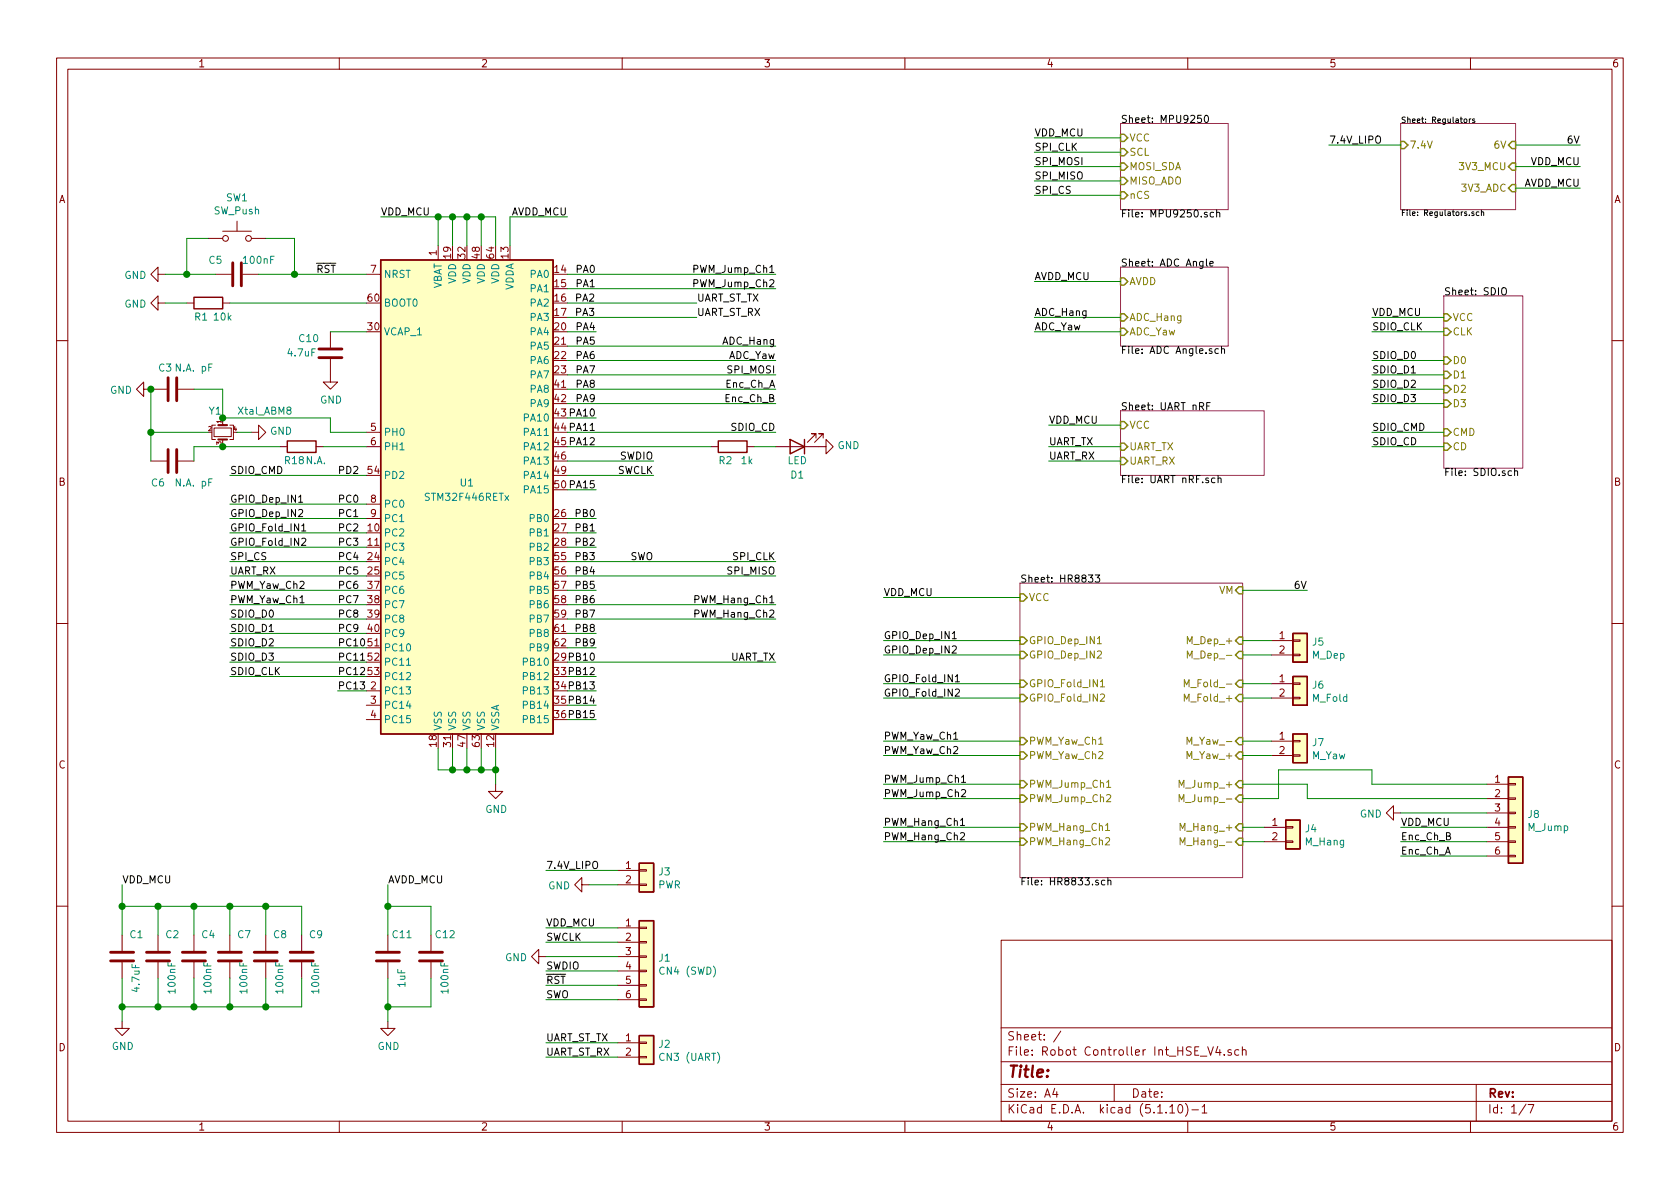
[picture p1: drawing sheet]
<svg xmlns="http://www.w3.org/2000/svg" width="297mm" height="210mm" viewBox="0 0 297 210" stroke-linecap="round" stroke-linejoin="round" font-family="sans-serif">
<g fill="none" stroke="#840000" stroke-width=".18">
<path d="M10 10.3h277v189.9h-277zM12 12.2h273v186.1h-273zM60 10.3v1.9M110 10.3v1.9M160 10.3v1.9M210 10.3v1.9M260 10.3v1.9M41.9 39.1v1.8M27.9 48.5v-1.3l-1.2 1.3 1.2 1.3v-1.3h1.3M27.9 53.6v-1.3l-1.2 1.3 1.2 1.3v-1.3h1.3M33 53.6h1.3M36.8 42.2h2.6"/>
<path d="M38.1 48.5h2.8M39.4 40.9h5M39.4 53.6h1.2M42.9 48.5h2.8M44.4 42.2h2.6M58.4 58.7v2.8M64.8 48.5h2.5M77.5 43.4v2.6M10 60.2h2M25.4 68.8v-1.2l-1.3 1.2 1.3 1.3v-1.3h4.1M31.5 68.8h2.8M37.8 75.7h3.1v1.5h-3.1z"/>
<path d="M38.1 75.2h-.6v2.5h.6M39.4 73.9v1.3M39.4 77.7v1.3M40.6 75.2h.7v2.5h-.7M44.4 76.4h1.3v-1.2l1.3 1.2-1.3 1.3v-1.3M49.5 79h1.3M55.9 79h1.2M58.4 63.5v4.1h1.3l-1.3 1.2-1.3-1.2h1.3M64.8 79h2.5M64.8 76.4h2.5M125.7 79h1.3M132.1 79h1.2"/>
<path d="M137.2 79h8.8v-1.3l1.3 1.3-1.3 1.3v-1.3M144.3 77.5v-.8h-.8h.8l-1.6 1.5M145.5 77.5v-.8h-.7h.7l-1.5 1.5M285 60.2h2M26.7 81.5h2.8M31.5 81.5h2.8M64.8 89.1h2.5M64.8 91.7h2.5M10 110.3h2M224.8 113.3h3.8M224.8 115.8h3.8M228.6 115.7h1.3v.2h-1.3z"/>
<path d="M228.6 113.2h1.3v.2h-1.3zM285 110.3h2M64.8 122.2h2.5M64.8 124.7h2.5M64.8 127.2h2.5M87.6 138.7v1.2h1.3l-1.3 1.3-1.2-1.3h1.2M224.8 131.1h3.8M224.8 133.6h3.8M224.8 120.9h3.8M224.8 123.4h3.8M228.6 133.5h1.3v.2h-1.3zM228.6 130.9h1.3v.3h-1.3z"/>
<path d="M228.6 123.3h1.3v.3h-1.3zM228.6 120.8h1.3v.2h-1.3zM262.9 138.7h3.8M266.7 138.6h1.3v.2h-1.3zM102.9 156.5v-1.3l-1.3 1.3 1.3 1.2v-1.2h1.2M109.2 153.9h3.8M109.2 156.5h3.8M113 156.3h1.3v.3h-1.3zM113 153.8h1.3v.2h-1.3zM223.5 146.3h3.8M223.5 148.8h3.8M227.3 148.7h1.3v.3h-1.3z"/>
<path d="M227.3 146.2h1.3v.2h-1.3zM246.4 143.8v-1.3l-1.3 1.3 1.3 1.2v-1.2h1.2M262.9 146.3h3.8M262.9 148.8h3.8M262.9 141.2h3.8M262.9 143.8h3.8M262.9 151.4h3.8M266.7 148.7h1.3v.3h-1.3zM266.7 151.3h1.3v.2h-1.3zM266.7 146.2h1.3v.2h-1.3zM266.7 141.1h1.3v.2h-1.3zM266.7 143.6h1.3v.3h-1.3z"/>
<path d="M10 160.2h2M21.6 165.3v2.8M21.6 170.2v2.8M27.9 165.3v2.8M27.9 170.2v2.8M34.3 165.3v2.8M34.3 170.2v2.8M40.6 165.3v2.8M40.6 170.2v2.8M47 165.3v2.8M47 170.2v2.8M53.3 165.3v2.8"/>
<path d="M53.3 170.2v2.8M68.6 165.3v2.8M68.6 170.2v2.8M76.2 165.3v2.8M76.2 170.2v2.8M95.2 169.2v-1.3l-1.2 1.3 1.2 1.2v-1.2h1.3M109.2 164.1h3.8M109.2 166.6h3.8M109.2 169.2h3.8M109.2 171.7h3.8M109.2 174.2h3.8M109.2 176.8h3.8"/>
<path d="M113 174.1h1.3v.3h-1.3zM113 176.7h1.3v.2h-1.3zM113 171.6h1.3v.2h-1.3zM113 166.5h1.3v.2h-1.3zM113 164h1.3v.2h-1.3zM113 169h1.3v.3h-1.3zM177 166.3h108v32h-108zM285 160.2h2M21.6 180.6v1.3h1.3l-1.3 1.2-1.3-1.2h1.3M60 198.3v1.9M68.6 180.6v1.3h1.2l-1.2 1.2-1.3-1.2h1.3M109.2 184.4h3.8"/>
<path d="M109.2 186.9h3.8M110 198.3v1.9M113 186.8h1.3v.3h-1.3zM113 184.3h1.3v.2h-1.3zM160 198.3v1.9M177 194.8h108M177 191.8h108M177 187.8h108M177 181.8h108M186.5 192.5l-.4 1h1M186.8 193v1M187.6 182.3l-1.3 2"/>
<path d="M197 191.8v3M206.8 195.8l.5-.5v1.5M206.8 196.8h.9M208.5 195.4l.1-.1a.8 .8 0 0 1 .5 .8 .8 .8 0 0 1-.5 .7 1 1 0 0 1-.1-1.4zM209.6 195.1a1.71 1.71 0 0 1 0 2.3M210 198.3v1.9M210.7 196.3h1.2M212.5 195.8l.5-.5v1.5M212.5 196.8h.9M213.5 185.1l.5 1.5 .5-1.5M215.3 185l-.3 1.1h.9M215.7 185.6v1"/>
<path d="M216.5 186.5v.1M217.7 185.7a.37 .37 0 0 0-.6 .1l.1 .2 .5 .2 .1 .1-.3 .3-.4-.1M219 185.7l-.4-.1-.3 .3 .1 .6 .2 .1 .4-.1M219.7 185.7a.37 .37 0 0 1 .6 .1v.8M219.7 185.1v1.5M260 198.3v1.9M261 191.8v6.5M269.8 195.2l-1.2 2M270.2 195.3h1l-.6 1.5"/>
<circle cx="39.9" cy="42.2" r=".51"/>
<circle cx="43.9" cy="42.2" r=".51"/>
</g>
<path d="M198.1 21.8h19.1v15.3h-19.1zM247.6 21.8h20.4v15.3h-20.4zM198.1 47.2h19.1v14h-19.1zM255.3 52.3h13.9v30.5h-13.9zM198.1 72.6h25.4v11.5h-25.4zM180.3 103.1h39.4v52.1h-39.4z" fill="none" stroke="#840084" stroke-width=".18"/>
<g fill="none" stroke="#000" stroke-width=".18">
<path d="M212.4 20.4h-.6l-.1 .6 .2-.1h.4l.1 .6-.2 .2-.5-.2M213.1 20.5l.1-.1a.67 .67 0 0 1 .5 .6 .67 .67 0 0 1-.5 .7l-.3-.5zM214.6 37.6l-.4-.1-.2 .3 .1 .5h.5M215.1 37.7l.2-.2 .3 .1 .1 .8M215.1 37.1v1.3M258.9 21.1h.4v.5h-.4zM259.8 21v.7M260.1 21l-.3 .2M260.6 37.5h-.3l-.1 .1 .1 .1 .3 .1v.3h-.4M260.7 21.1l-.2-.1-.2 .2 .1 .1 .3 .1v.2h-.4M261.5 37.5h-.3l-.2 .1 .1 .5h.4M261.9 37.5h.4v.6"/>
<path d="M261.9 37.1v1M213.3 45.8v1.1l.2 .2M213.9 46.6l.6-.1v-.2l-.4-.1-.2 .2 .1 .6h.5M265.6 51l.2-.1a.45 .45 0 0 1 .5 .4v.4l-.1 .4h-.5a1.07 1.07 0 0 1-.1-1.1zM213.4 71.8h.4M214 71.2h-.6v1.3M215.4 61.7h-.3l-.3 .2 .1 .6h.5M216 61.8l.2-.1h.3v.8M216 61.2v1.3M52.8 88.8h.7M53.3 93l.4-.4v1.3M53.3 95.3l.5-.1 .3 .3-.8 .9h.8"/>
<path d="M53.3 93.9h.8M214.8 84.6l-.3-.1-.3 .3 .1 .5h.5M215.4 84.7l.1-.2 .3 .1 .1 .8M215.4 84.1v1.3M267.3 83.3h-.4l-.3 .2 .2 .5h.5M267.8 83.4l.2-.1h.3v.8M267.8 82.8v1.3M63.8 116.8h.7M168.4 112.9h.7M168.9 119.7l.4-.4v1.3M192.4 101.7h.8l-.4 .5 .4 .1-.1 .6h-.5l-.2-.1M193.6 101.7h.8l-.4 .5 .4 .1v.5l-.2 .1-.6-.1"/>
<path d="M168.9 122l.5-.2 .2 .4-.7 .9h.7M168.9 120.6h.7M170 137.4l.4-.3v1.2M170 139.7l.5-.1 .2 .4-.7 .9h.7M170 138.3h.7M169.8 147.4l.5-.2 .2 .4v.2l-.8 .7h.8M169.8 146h.7M195.4 155.7l-.4-.1-.3 .3 .2 .5h.5M195.9 155.8l.2-.2 .3 .1v.8M195.9 155.2v1.3"/>
</g>
<g fill="none" stroke="#848400" stroke-width=".25">
<path d="M198.1 26.3h.7l.6 .6-.6 .7h-.7zM198.1 28.8h.7l.6 .7-.6 .6h-.7zM198.1 31.4h.7l.6 .6-.6 .6h-.7zM198.1 33.9h.7l.6 .6-.6 .7h-.7zM198.1 23.7h.7l.6 .7-.6 .6h-.7zM247.6 25h.7l.6 .6-.6 .7h-.7zM267.3 25h.7v1.3h-.7l-.6-.7zM267.3 28.8h.7v1.3h-.7l-.6-.6zM267.3 32.6h.7v1.3h-.7l-.6-.6zM198.1 58h.7l.6 .7-.6 .6h-.7zM198.1 49.1h.7l.6 .7-.6 .6h-.7zM198.1 55.5h.7l.6 .6-.6 .7h-.7z"/>
<path d="M255.3 55.5h.6l.6 .6-.6 .7h-.6zM255.3 58h.6l.6 .7-.6 .6h-.6zM198.1 74.5h.7l.6 .7-.6 .6h-.7zM198.1 78.4h.7l.6 .6-.6 .6h-.7zM255.3 63.1h.6l.6 .6-.6 .7h-.6zM255.3 75.8h.6l.6 .6-.6 .7h-.6zM255.3 70.7h.6l.6 .7-.6 .6h-.6zM255.3 68.2h.6l.6 .6-.6 .7h-.6zM255.3 65.7h.6l.6 .6-.6 .6h-.6zM255.3 78.4h.6l.6 .6-.6 .6h-.6zM198.1 80.9h.7l.6 .6-.6 .7h-.7zM180.3 115.2h.7l.6 .6-.6 .7h-.7z"/>
<path d="M180.3 112.6h.7l.6 .7-.6 .6h-.7zM180.3 105h.7l.6 .7-.6 .6h-.7zM218.4 104.4l.7-.6h.6v1.2h-.6zM218.4 115.8l.7-.6h.6v1.3h-.6zM219.1 112.6h.6v1.3h-.6l-.7-.6zM180.3 122.8h.7l.6 .6-.6 .7h-.7zM180.3 120.3h.7l.6 .6-.6 .6h-.7zM180.3 130.4h.7l.6 .7-.6 .6h-.7zM180.3 133h.7l.6 .6-.6 .6h-.7zM180.3 138h.7l.6 .7-.6 .6h-.7zM218.4 120.9l.7-.6h.6v1.2h-.6zM219.1 122.8h.6v1.3h-.6l-.7-.7z"/>
<path d="M219.1 133h.6v1.2h-.6l-.7-.6zM219.1 130.4h.6v1.3h-.6l-.7-.6zM219.1 138h.6v1.3h-.6l-.7-.6zM180.3 140.6h.7l.6 .6-.6 .7h-.7zM180.3 145.7h.7l.6 .6-.6 .6h-.7zM180.3 148.2h.7l.6 .6-.6 .7h-.7zM218.4 141.2l.7-.6h.6v1.3h-.6zM219.1 145.7h.6v1.2h-.6l-.7-.6zM219.1 148.2h.6v1.3h-.6l-.7-.7z"/>
</g>
<g fill="none" stroke="#848400" stroke-width=".18">
<path d="M194 113.8h.7M209.9 116.4v-1.3l.5 .9 .4-.9v1.3M194.6 122.9l.4-.2 .3 .4-.8 .9h.8M194.6 120.5l.3-.3v1.3M194.6 121.5h.7M195.7 138.3l.3-.3v1.2M195.7 139.2h.7M208.5 139.2v-1.2l.4 .9 .4-.9v1.2M209.4 124v-1.3l.4 .9 .4-.9v1.3M209.4 121.5v-1.3l.4 .9 .4-.9v1.3M209.9 131.6v-1.3l.4 1 .4-1v1.3M195.5 148.3l.5-.2 .2 .4-.1 .2-.7 .7h.8"/>
<path d="M195.5 146.9h.7M195.7 140.6l.4-.1 .3 .4-.8 .9h.8M208.5 141.8v-1.3l.4 .9 .4-.9v1.3M208.7 146.9v-1.3l.4 .9 .4-.9v1.3M208.7 149.4v-1.3l.4 .9 .4-.9v1.3"/>
</g>
<g fill="#ffffc2" stroke="#ffffc2" stroke-width=".18">
<path d="M228.6 129.8h2.5v5.1h-2.5z"/>
<path d="M227.3 145h2.6v5.1h-2.6z"/>
<path d="M266.7 137.4h2.5v15.2h-2.5z"/>
<path d="M113 183.1h2.6v5.1h-2.6z"/>
<path d="M113 162.8h2.6v15.2h-2.6z"/>
<path d="M67.3 46h30.5v83.8h-30.5z"/>
<path d="M228.6 119.6h2.5v5.1h-2.5z"/>
<path d="M228.6 112h2.5v5.1h-2.5z"/>
<path d="M113 152.6h2.6v5.1h-2.6z"/>
</g>
<g fill="none" stroke="#840000" stroke-width=".25">
<path d="M34.3 52.6h5.1v2h-5.1zM67.3 46h30.5v83.8h-30.5zM50.8 78h5.1v2h-5.1zM127 78h5.1v2h-5.1zM139.7 77.7l2.5 1.3-2.5 1.3zM142.2 77.7v2.6M228.6 119.6h2.5v5.1h-2.5zM228.6 112h2.5v5.1h-2.5zM228.6 129.8h2.5v5.1h-2.5zM266.7 137.4h2.5v15.2h-2.5zM113 152.6h2.6v5.1h-2.6zM227.3 145h2.6v5.1h-2.6z"/>
<path d="M113 162.8h2.6v15.2h-2.6zM113 183.1h2.6v5.1h-2.6z"/>
</g>
<g fill="none" stroke="#840000" stroke-width=".51">
<path d="M41.1 46.5v4M42.7 46.5v4M29.7 66.8v4.1M29.7 79.5v4.1M31.2 66.8v4.1M31.2 79.5v4.1M56.4 61.7h4.1M56.4 63.2h4.1M19.6 168.4h4M19.6 169.9h4M25.9 168.4h4.1M25.9 169.9h4.1"/>
<path d="M32.3 168.4h4M32.3 169.9h4M38.6 168.4h4.1M38.6 169.9h4.1M45 168.4h4M45 169.9h4M51.3 168.4h4.1M51.3 169.9h4.1M66.5 168.4h4.1M66.5 169.9h4.1M74.2 168.4h4M74.2 169.9h4"/>
</g>
<path d="M38.6 75.2h1.5M38.6 77.7h1.5" fill="none" stroke="#840000" stroke-width=".38"/>
<path d="M71.9 117.6h.7" fill="none" stroke="#008484" stroke-width=".18"/>
<g fill="none" stroke="#008400" stroke-width=".18">
<path d="M67.3 38.3h20.3v5.1M77.5 38.3v5.1M80 38.3v5.1M82.5 38.3v5.1M85.1 38.3v5.1M100.3 38.3h-10.1v5.1M182.9 34.5h15.2M182.9 24.4h15.2M182.9 26.9h15.2M182.9 29.5h15.2M182.9 32h15.2M234.9 25.6h12.7"/>
<path d="M268 29.5h11.4M268 33.3h11.4M268 25.6h11.4M29.2 48.5h8.9M29.2 53.6h3.8M36.8 42.2h-3.8v6.3M40.6 53.6h24.2M45.7 48.5h19.1M47 42.2h5.1v6.3M58.4 58.7h6.4M100.3 56.1h22.9M100.3 58.7h5.1"/>
<path d="M100.3 48.5h36.9M100.3 51h36.9M100.3 53.6h22.9M182.9 56.1h15.2M182.9 58.7h15.2M182.9 49.8h15.2M242.6 56.1h12.7M242.6 58.7h12.7M26.7 76.4h10.1M26.7 68.8v12.7M34.3 68.8h5.1v5.1h19v2.5h6.4M41.9 76.4h2.5"/>
<path d="M49.5 79h-15.2v2.5M57.1 79h7.7M100.3 71.4h36.9M100.3 73.9h5.1M100.3 63.7h36.9M100.3 66.3h36.9M100.3 68.8h36.9M100.3 76.4h36.9M100.3 79h25.4M100.3 61.2h36.9M133.3 79h3.9M185.4 79h12.7"/>
<path d="M185.4 75.2h12.7M242.6 71.4h12.7M242.6 63.7h12.7M242.6 66.3h12.7M242.6 68.8h12.7M242.6 76.4h12.7M242.6 79h12.7M40.6 84.1h24.2M40.6 91.7h24.2M40.6 99.3h24.2M40.6 94.2h24.2M40.6 96.8h24.2"/>
<path d="M40.6 89.1h24.2M100.3 81.5h15.3M100.3 84.1h15.3M100.3 91.7h5.1M100.3 99.3h36.9M100.3 94.2h5.1M100.3 96.8h5.1M100.3 86.6h5.1M185.4 81.5h12.7M40.6 117.1h24.2M40.6 114.5h24.2M40.6 119.6h24.2"/>
<path d="M40.6 104.4h24.2M40.6 106.9h24.2M40.6 112h24.2M40.6 101.8h24.2M40.6 109.5h24.2M100.3 117.1h36.9M100.3 114.5h5.1M100.3 119.6h5.1M100.3 104.4h5.1M100.3 106.9h36.9M100.3 112h5.1M100.3 101.8h36.9"/>
<path d="M100.3 109.5h36.9M156.2 113.3h24.1M156.2 115.8h24.1M156.2 105.7h24.1M219.7 104.4h11.4M219.7 113.3h5.1M219.7 115.8h5.1M59.7 122.2h5.1M77.5 132.3v3.8h10.1M80 132.3v3.8M82.5 132.3v3.8M85.1 132.3v3.8"/>
<path d="M87.6 132.3v6.4M100.3 122.2h5.1M100.3 124.7h5.1M100.3 127.2h5.1M156.2 131.1h24.1M156.2 133.6h24.1M156.2 120.9h24.1M156.2 123.4h24.1M156.2 138.7h24.1M219.7 131.1h5.1M219.7 133.6h5.1M219.7 120.9h5.1"/>
<path d="M219.7 123.4h5.1M219.7 138.7h11.4v2.5h31.8M262.9 138.7h-20.3v-2.6h-16.5v5.1h-6.4M21.6 156.5v8.8M68.6 156.5v8.8M96.5 153.9h12.7M104.1 156.5h5.1M156.2 146.3h24.1M156.2 141.2h24.1M156.2 148.8h24.1M219.7 146.3h3.8M219.7 148.8h3.8"/>
<path d="M247.6 146.3h15.3M247.6 143.8h15.3M247.6 148.8h15.3M247.6 151.4h15.3M21.6 160.3h31.7v5M21.6 173v7.6M27.9 160.3v5M27.9 173v5M34.3 160.3v5M34.3 173v5M40.6 160.3v5M40.6 173v5"/>
<path d="M47 160.3v5M47 173v5M53.3 173v5h-31.7M68.6 160.3h7.6v5M68.6 173v7.6M76.2 173v5h-7.6M96.5 176.8h12.7M96.5 174.2h12.7M96.5 171.7h12.7M96.5 169.2h12.7M96.5 166.6h12.7M96.5 164.1h12.7"/>
<path d="M96.5 186.9h12.7M96.5 184.4h12.7"/>
</g>
<g fill="#008400" stroke="#008400" stroke-width=".25">
<circle cx="39.4" cy="73.9" r=".51"/>
<circle cx="27.9" cy="160.3" r=".51"/>
<circle cx="21.6" cy="178" r=".51"/>
<circle cx="39.4" cy="79" r=".51"/>
<circle cx="82.6" cy="38.3" r=".51"/>
<circle cx="68.6" cy="160.3" r=".51"/>
<circle cx="26.7" cy="68.8" r=".51"/>
<circle cx="80" cy="38.3" r=".51"/>
<circle cx="26.7" cy="76.4" r=".51"/>
<circle cx="47" cy="178" r=".51"/>
<circle cx="33" cy="48.5" r=".51"/>
<circle cx="85.1" cy="38.3" r=".51"/>
<circle cx="40.6" cy="178" r=".51"/>
<circle cx="40.6" cy="160.3" r=".51"/>
<circle cx="77.5" cy="38.3" r=".51"/>
<circle cx="34.3" cy="178" r=".51"/>
<circle cx="52.1" cy="48.5" r=".51"/>
<circle cx="27.9" cy="178" r=".51"/>
<circle cx="80" cy="136.1" r=".51"/>
<circle cx="68.6" cy="178" r=".51"/>
<circle cx="21.6" cy="160.3" r=".51"/>
<circle cx="82.6" cy="136.1" r=".51"/>
<circle cx="47" cy="160.3" r=".51"/>
<circle cx="85.1" cy="136.1" r=".51"/>
<circle cx="34.3" cy="160.3" r=".51"/>
<circle cx="87.6" cy="136.1" r=".51"/>
</g>
<text font-size="2.8" fill="#840000" x="178" y="190.5">Title:</text>
<g font-size="2.1" fill="#840000">
<text x="178" y="184">Sheet: /</text>
<text x="178" y="186.7">File: Robot Controller Int_HSE_V4.sch</text>
<text x="178" y="196.9">KiCad E.D.A. kicad (5.1.10)-1</text>
<text x="178" y="194.1">Size: A4</text>
<text x="200" y="194.1">Date:</text>
<text x="263" y="194.1">Rev:</text>
<text x="263" y="196.9">Id: 1/7</text>
</g>
<g font-size="1.8" fill="#840000">
<text x="35" y="11.9">1</text>
<text x="85" y="11.9">2</text>
<text x="135" y="11.9">3</text>
<text x="185" y="11.9">4</text>
<text x="235" y="11.9">5</text>
<text x="285" y="11.9">6</text>
<text x="10.4" y="35.9">A</text>
<text x="285.4" y="35.9">A</text>
<text x="77.2" y="45.2" transform="rotate(-90 77.2 45.2)">1</text>
<text x="79.8" y="45.7" transform="rotate(-90 79.8 45.7)">19</text>
<text x="82.3" y="45.7" transform="rotate(-90 82.3 45.7)">32</text>
<text x="84.8" y="45.7" transform="rotate(-90 84.8 45.7)">48</text>
<text x="87.4" y="45.7" transform="rotate(-90 87.4 45.7)">64</text>
<text x="89.9" y="45.7" transform="rotate(-90 89.9 45.7)">13</text>
<text x="65.1" y="53.3">60</text>
<text x="65.6" y="48.3">7</text>
<text x="98.1" y="48.3">14</text>
<text x="98.1" y="50.8">15</text>
<text x="98.1" y="53.3">16</text>
<text x="65.1" y="58.4">30</text>
<text x="98.1" y="55.9">17</text>
<text x="98.1" y="58.4">20</text>
<text x="98.1" y="61">21</text>
<text x="98.1" y="63.5">22</text>
<text x="98.1" y="66">23</text>
<text x="98.1" y="68.6">41</text>
<text x="98.1" y="71.1">42</text>
<text x="65.6" y="76.2">5</text>
<text x="65.1" y="83.8">54</text>
<text x="65.6" y="78.7">6</text>
<text x="98.1" y="81.3">46</text>
<text x="98.1" y="83.8">49</text>
<text x="10.4" y="85.9">B</text>
<text x="65.6" y="88.9">8</text>
<text x="285.4" y="85.9">B</text>
<text x="65.1" y="94">10</text>
<text x="65.6" y="91.4">9</text>
<text x="98.1" y="91.4">26</text>
<text x="98.1" y="94">27</text>
<text x="65.1" y="96.5">11</text>
<text x="65.1" y="99.1">24</text>
<text x="65.1" y="101.6">25</text>
<text x="98.1" y="96.5">28</text>
<text x="98.1" y="99.1">55</text>
<text x="98.1" y="101.6">56</text>
<text x="65.1" y="104.1">37</text>
<text x="65.1" y="106.7">38</text>
<text x="98.1" y="104.1">57</text>
<text x="98.1" y="106.7">58</text>
<text x="65.1" y="109.2">39</text>
<text x="65.1" y="111.8">40</text>
<text x="98.1" y="109.2">59</text>
<text x="98.1" y="111.8">61</text>
<text x="226.2" y="113">1</text>
<text x="65.1" y="114.3">51</text>
<text x="65.1" y="116.8">52</text>
<text x="65.1" y="119.4">53</text>
<text x="98.1" y="114.3">62</text>
<text x="226.2" y="115.6">2</text>
<text x="65.6" y="121.9">2</text>
<text x="65.6" y="124.5">3</text>
<text x="226.2" y="120.6">1</text>
<text x="226.2" y="123.2">2</text>
<text x="65.6" y="127">4</text>
<text x="226.2" y="130.8">1</text>
<text x="10.4" y="135.9">C</text>
<text x="77.2" y="132" transform="rotate(-90 77.2 132)">18</text>
<text x="79.8" y="132" transform="rotate(-90 79.8 132)">31</text>
<text x="82.3" y="132" transform="rotate(-90 82.3 132)">47</text>
<text x="84.8" y="132" transform="rotate(-90 84.8 132)">63</text>
<text x="87.4" y="132" transform="rotate(-90 87.4 132)">12</text>
<text x="226.2" y="133.3">2</text>
<text x="285.4" y="135.9">C</text>
<text x="264.3" y="138.4">1</text>
<text x="264.3" y="141">2</text>
<text x="264.3" y="143.5">3</text>
<text x="224.9" y="146">1</text>
<text x="224.9" y="148.6">2</text>
<text x="264.3" y="146">4</text>
<text x="264.3" y="148.6">5</text>
<text x="110.6" y="153.7">1</text>
<text x="264.3" y="151.1">6</text>
<text x="110.6" y="156.2">2</text>
<text x="110.6" y="163.8">1</text>
<text x="110.6" y="166.4">2</text>
<text x="110.6" y="168.9">3</text>
<text x="110.6" y="171.4">4</text>
<text x="110.6" y="174">5</text>
<text x="110.6" y="176.5">6</text>
<text x="10.4" y="185.9">D</text>
<text x="110.6" y="184.1">1</text>
<text x="285.4" y="185.9">D</text>
<text x="110.6" y="186.7">2</text>
<text x="35" y="199.9">1</text>
<text x="85" y="199.9">2</text>
<text x="135" y="199.9">3</text>
<text x="185" y="199.9">4</text>
<text x="235" y="199.9">5</text>
<text x="285" y="199.9">6</text>
</g>
<g font-size="1.8">
<text x="198.1" y="21.7">Sheet: MPU9250</text>
<text x="182.9" y="26.7">SPI_CLK</text>
<text x="182.9" y="29.2">SPI_MOSI</text>
<text x="182.9" y="24.1">VDD_MCU</text>
<text x="234.9" y="25.4">7.4V_LIPO</text>
<text x="270.7" y="29.2">VDD_MCU</text>
<text x="277.2" y="25.4">6V</text>
<text x="182.9" y="31.7">SPI_MISO</text>
<text x="182.9" y="34.3">SPI_CS</text>
<text x="269.4" y="33">AVDD_MCU</text>
<text x="67.3" y="38.1">VDD_MCU</text>
<text x="90.3" y="38.1">AVDD_MCU</text>
<text x="198.1" y="38.4">File: MPU9250.sch</text>
<text x="198.1" y="47.1">Sheet: ADC Angle</text>
<text x="55.9" y="48.3">RST</text>
<text x="101.6" y="53.3">PA2</text>
<text x="102" y="48.3">PA0</text>
<text x="102" y="50.8">PA1</text>
<text x="122.8" y="48.3">PWM_Jump_Ch1</text>
<text x="122.8" y="50.8">PWM_Jump_Ch2</text>
<text x="123.2" y="53.3">UART_ST_TX</text>
<text x="182.9" y="49.5">AVDD_MCU</text>
<text x="255.3" y="52.2">Sheet: SDIO</text>
<text x="101.6" y="55.9">PA3</text>
<text x="102" y="58.4">PA4</text>
<text x="123.2" y="55.9">UART_ST_RX</text>
<text x="182.9" y="55.9">ADC_Hang</text>
<text x="182.9" y="58.4">ADC_Yaw</text>
<text x="242.6" y="58.4">SDIO_CLK</text>
<text x="242.6" y="55.9">VDD_MCU</text>
<text x="102" y="61">PA5</text>
<text x="102" y="63.5">PA6</text>
<text x="127.9" y="61">ADC_Hang</text>
<text x="128.8" y="63.5">ADC_Yaw</text>
<text x="198.1" y="62.6">File: ADC Angle.sch</text>
<text x="242.6" y="63.5">SDIO_D0</text>
<text x="102" y="71.1">PA9</text>
<text x="102" y="68.6">PA8</text>
<text x="102" y="66">PA7</text>
<text x="128.3" y="68.6">Enc_Ch_A</text>
<text x="128.3" y="71.1">Enc_Ch_B</text>
<text x="128.8" y="66">SPI_MOSI</text>
<text x="242.6" y="71.1">SDIO_D3</text>
<text x="242.6" y="66">SDIO_D1</text>
<text x="242.6" y="68.6">SDIO_D2</text>
<text x="98.1" y="73.7">43 PA10</text>
<text x="98.1" y="76.2">44 PA11</text>
<text x="129.3" y="76.2">SDIO_CD</text>
<text x="185.4" y="74.9">VDD_MCU</text>
<text x="198.1" y="72.5">Sheet: UART nRF</text>
<text x="242.6" y="76.2">SDIO_CMD</text>
<text x="40.6" y="83.8">SDIO_CMD</text>
<text x="59.7" y="83.8">PD2</text>
<text x="98.1" y="78.7">45 PA12</text>
<text x="109.1" y="83.8">SWCLK</text>
<text x="109.6" y="81.3">SWDIO</text>
<text x="185.4" y="78.7">UART_TX</text>
<text x="185.4" y="81.3">UART_RX</text>
<text x="242.6" y="78.7">SDIO_CD</text>
<text x="40.6" y="88.9">GPIO_Dep_IN1</text>
<text x="59.7" y="88.9">PC0</text>
<text x="98.1" y="86.4">50 PA15</text>
<text x="198.1" y="85.4">File: UART nRF.sch</text>
<text x="255.3" y="84.2">File: SDIO.sch</text>
<text x="40.6" y="91.4">GPIO_Dep_IN2</text>
<text x="40.6" y="94">GPIO_Fold_IN1</text>
<text x="59.7" y="91.4">PC1</text>
<text x="59.7" y="94">PC2</text>
<text x="102" y="94">PB1</text>
<text x="102" y="91.4">PB0</text>
<text x="40.6" y="96.5">GPIO_Fold_IN2</text>
<text x="40.6" y="99.1">SPI_CS</text>
<text x="40.6" y="101.6">UART_RX</text>
<text x="59.7" y="96.5">PC3</text>
<text x="59.7" y="99.1">PC4</text>
<text x="59.7" y="101.6">PC5</text>
<text x="102" y="101.6">PB4</text>
<text x="102" y="99.1">PB3</text>
<text x="102" y="96.5">PB2</text>
<text x="111.4" y="99.1">SWO</text>
<text x="128.8" y="101.6">SPI_MISO</text>
<text x="129.7" y="99.1">SPI_CLK</text>
<text x="40.6" y="104.1">PWM_Yaw_Ch2</text>
<text x="40.6" y="106.7">PWM_Yaw_Ch1</text>
<text x="59.7" y="104.1">PC6</text>
<text x="59.7" y="106.7">PC7</text>
<text x="102" y="106.7">PB6</text>
<text x="102" y="104.1">PB5</text>
<text x="123.1" y="106.7">PWM_Hang_Ch1</text>
<text x="156.2" y="105.4">VDD_MCU</text>
<text x="180.3" y="103">Sheet: HR8833</text>
<text x="229" y="104.1">6V</text>
<text x="40.6" y="111.8">SDIO_D1</text>
<text x="40.6" y="109.2">SDIO_D0</text>
<text x="59.7" y="109.2">PC8</text>
<text x="59.7" y="111.8">PC9</text>
<text x="102" y="109.2">PB7</text>
<text x="102" y="111.8">PB8</text>
<text x="123.1" y="109.2">PWM_Hang_Ch2</text>
<text x="156.2" y="113">GPIO_Dep_IN1</text>
<text x="40.6" y="119.4">SDIO_CLK</text>
<text x="40.6" y="116.8">SDIO_D3</text>
<text x="40.6" y="114.3">SDIO_D2</text>
<text x="59.7" y="114.3">PC10</text>
<text x="59.7" y="116.8">PC11</text>
<text x="59.7" y="119.4">PC12</text>
<text x="98.1" y="116.8">29 PB10</text>
<text x="98.1" y="119.4">33 PB12</text>
<text x="102" y="114.3">PB9</text>
<text x="129" y="116.8">UART_TX</text>
<text x="156.2" y="115.6">GPIO_Dep_IN2</text>
<text x="59.7" y="121.9">PC13</text>
<text x="98.1" y="121.9">34 PB13</text>
<text x="98.1" y="124.5">35 PB14</text>
<text x="156.2" y="120.6">GPIO_Fold_IN1</text>
<text x="156.2" y="123.2">GPIO_Fold_IN2</text>
<text x="98.1" y="127">36 PB15</text>
<text x="156.2" y="130.8">PWM_Yaw_Ch1</text>
<text x="156.2" y="133.3">PWM_Yaw_Ch2</text>
<text x="156.2" y="138.4">PWM_Jump_Ch1</text>
<text x="156.2" y="141">PWM_Jump_Ch2</text>
<text x="156.2" y="148.6">PWM_Hang_Ch2</text>
<text x="156.2" y="146">PWM_Hang_Ch1</text>
<text x="247.6" y="148.6">Enc_Ch_B</text>
<text x="247.6" y="146">VDD_MCU</text>
<text x="96.5" y="153.7">7.4V_LIPO</text>
<text x="247.6" y="151.1">Enc_Ch_A</text>
<text x="21.6" y="156.2">VDD_MCU</text>
<text x="68.6" y="156.2">AVDD_MCU</text>
<text x="180.3" y="156.6">File: HR8833.sch</text>
<text x="96.5" y="166.4">SWCLK</text>
<text x="96.5" y="163.8">VDD_MCU</text>
<text x="96.5" y="174">RST</text>
<text x="96.5" y="171.4">SWDIO</text>
<text x="96.5" y="176.5">SWO</text>
<text x="96.5" y="184.1">UART_ST_TX</text>
<text x="96.5" y="186.7">UART_ST_RX</text>
</g>
<g font-size="1.8" fill="#848400">
<text x="199.6" y="27.6">SCL</text>
<text x="199.6" y="25">VCC</text>
<text x="249.2" y="26.3">7.4V</text>
<text x="264.3" y="26.3">6V</text>
<text x="199.6" y="30.1">MOSI_SDA</text>
<text x="199.6" y="32.6">MISO_ADO</text>
<text x="199.6" y="35.2">nCS</text>
<text x="258.3" y="30.1">3V3_MCU</text>
<text x="258.5" y="33.9">3V3_ADC</text>
<text x="199.6" y="50.4">AVDD</text>
<text x="199.6" y="59.3">ADC_Yaw</text>
<text x="199.6" y="56.8">ADC_Hang</text>
<text x="256.8" y="56.8">VCC</text>
<text x="256.8" y="59.3">CLK</text>
<text x="256.8" y="64.4">D0</text>
<text x="256.8" y="69.5">D2</text>
<text x="256.8" y="66.9">D1</text>
<text x="199.6" y="75.8">VCC</text>
<text x="256.8" y="77.1">CMD</text>
<text x="256.8" y="72">D3</text>
<text x="199.6" y="79.6">UART_TX</text>
<text x="199.6" y="82.2">UART_RX</text>
<text x="256.8" y="79.6">CD</text>
<text x="181.9" y="106.3">VCC</text>
<text x="215.5" y="105">VM</text>
<text x="181.9" y="113.9">GPIO_Dep_IN1</text>
<text x="210.4" y="113.9">M_Dep_+</text>
<text x="181.9" y="116.5">GPIO_Dep_IN2</text>
<text x="210.8" y="116.5">M_Dep_-</text>
<text x="181.9" y="124.1">GPIO_Fold_IN2</text>
<text x="181.9" y="121.5">GPIO_Fold_IN1</text>
<text x="210" y="124.1">M_Fold_+</text>
<text x="210.4" y="121.5">M_Fold_-</text>
<text x="181.9" y="131.7">PWM_Yaw_Ch1</text>
<text x="210.6" y="131.7">M_Yaw_-</text>
<text x="181.9" y="134.2">PWM_Yaw_Ch2</text>
<text x="210.2" y="134.2">M_Yaw_+</text>
<text x="181.9" y="139.3">PWM_Jump_Ch1</text>
<text x="181.9" y="141.9">PWM_Jump_Ch2</text>
<text x="209" y="139.3">M_Jump_+</text>
<text x="209.4" y="141.9">M_Jump_-</text>
<text x="181.9" y="146.9">PWM_Hang_Ch1</text>
<text x="181.9" y="149.5">PWM_Hang_Ch2</text>
<text x="209.3" y="146.9">M_Hang_+</text>
<text x="209.7" y="149.5">M_Hang_-</text>
</g>
<g font-size="1.8" fill="#008484">
<text x="40" y="35.6">SW1</text>
<text x="37.8" y="37.9">SW_Push</text>
<text x="37" y="46.7">C5</text>
<text x="43.2" y="46.7">100nF</text>
<text x="22" y="49.3">GND</text>
<text x="67.8" y="49.1">NRST</text>
<text x="78.1" y="51.3" transform="rotate(-90 78.1 51.3)">VBAT</text>
<text x="80.6" y="50.2" transform="rotate(-90 80.6 50.2)">VDD</text>
<text x="83.2" y="50.2" transform="rotate(-90 83.2 50.2)">VDD</text>
<text x="85.7" y="50.2" transform="rotate(-90 85.7 50.2)">VDD</text>
<text x="88.3" y="50.2" transform="rotate(-90 88.3 50.2)">VDD</text>
<text x="90.8" y="51.5" transform="rotate(-90 90.8 51.5)">VDDA</text>
<text x="93.9" y="49.1">PA0</text>
<text x="93.9" y="51.7">PA1</text>
<text x="22" y="54.4">GND</text>
<text x="34.4" y="56.7">R1</text>
<text x="37.9" y="56.7">10k</text>
<text x="67.8" y="54.2">BOOT0</text>
<text x="67.8" y="59.3">VCAP_1</text>
<text x="93.9" y="54.2">PA2</text>
<text x="93.9" y="56.8">PA3</text>
<text x="93.9" y="59.3">PA4</text>
<text x="28.1" y="65.7">C3 N.A. pF</text>
<text x="51" y="63">4.7uF</text>
<text x="53" y="60.5">C10</text>
<text x="93.9" y="61.8">PA5</text>
<text x="93.9" y="64.4">PA6</text>
<text x="19.5" y="69.6">GND</text>
<text x="56.6" y="71.4">GND</text>
<text x="93.9" y="66.9">PA7</text>
<text x="93.9" y="69.5">PA8</text>
<text x="37" y="73.3">Y1</text>
<text x="42.2" y="73.3">Xtal_ABM8</text>
<text x="47.8" y="76.9">GND</text>
<text x="67.8" y="77.1">PH0</text>
<text x="92.9" y="74.5">PA10</text>
<text x="92.9" y="77.1">PA11</text>
<text x="93.9" y="72">PA9</text>
<text x="50.4" y="82.1">R18 N.A.</text>
<text x="67.8" y="79.6">PH1</text>
<text x="92.9" y="79.6">PA12</text>
<text x="92.9" y="82.2">PA13</text>
<text x="127.2" y="82.1">R2</text>
<text x="131.1" y="82.1">1k</text>
<text x="139.2" y="82.1">LED</text>
<text x="148.1" y="79.4">GND</text>
<text x="26.8" y="86">C6</text>
<text x="31.2" y="86">N.A. pF</text>
<text x="67.8" y="89.8">PC0</text>
<text x="67.8" y="84.7">PD2</text>
<text x="75.4" y="88.6">STM32F446RETx</text>
<text x="81.4" y="86">U1</text>
<text x="92.9" y="84.7">PA14</text>
<text x="92.9" y="87.2">PA15</text>
<text x="139.9" y="84.6">D1</text>
<text x="67.8" y="92.3">PC1</text>
<text x="67.8" y="94.9">PC2</text>
<text x="93.9" y="92.3">PB0</text>
<text x="93.9" y="94.9">PB1</text>
<text x="67.8" y="97.4">PC3</text>
<text x="67.8" y="99.9">PC4</text>
<text x="93.9" y="97.4">PB2</text>
<text x="93.9" y="99.9">PB3</text>
<text x="67.8" y="102.5">PC5</text>
<text x="67.8" y="105">PC6</text>
<text x="67.8" y="107.6">PC7</text>
<text x="93.9" y="102.5">PB4</text>
<text x="93.9" y="105">PB5</text>
<text x="93.9" y="107.6">PB6</text>
<text x="67.8" y="110.1">PC8</text>
<text x="67.8" y="112.6">PC9</text>
<text x="93.9" y="110.1">PB7</text>
<text x="93.9" y="112.6">PB8</text>
<text x="67.8" y="115.2">PC10</text>
<text x="67.8" y="117.7">PC11</text>
<text x="92.9" y="117.7">PB10</text>
<text x="93.9" y="115.2">PB9</text>
<text x="232" y="116.5">M_Dep</text>
<text x="232.1" y="114.2">J5</text>
<text x="67.8" y="120.3">PC12</text>
<text x="67.8" y="122.8">PC13</text>
<text x="67.8" y="125.3">PC14</text>
<text x="92.9" y="120.3">PB12</text>
<text x="92.9" y="122.8">PB13</text>
<text x="92.9" y="125.3">PB14</text>
<text x="232.1" y="121.8">J6</text>
<text x="232.1" y="124.1">M_Fold</text>
<text x="67.8" y="127.9">PC15</text>
<text x="78.1" y="129.3" transform="rotate(-90 78.1 129.3)">VSS</text>
<text x="80.6" y="129.3" transform="rotate(-90 80.6 129.3)">VSS</text>
<text x="83.2" y="129.3" transform="rotate(-90 83.2 129.3)">VSS</text>
<text x="85.7" y="129.3" transform="rotate(-90 85.7 129.3)">VSS</text>
<text x="88.3" y="129.3" transform="rotate(-90 88.3 129.3)">VSSA</text>
<text x="92.9" y="127.9">PB15</text>
<text x="232.1" y="131.9">J7</text>
<text x="232" y="134.3">M_Yaw</text>
<text x="85.8" y="143.8">GND</text>
<text x="230.8" y="147.2">J4</text>
<text x="230.9" y="149.5">M_Hang</text>
<text x="240.4" y="144.6">GND</text>
<text x="270.2" y="147">M_Jump</text>
<text x="270.2" y="144.6">J8</text>
<text x="116.5" y="154.8">J3</text>
<text x="96.9" y="157.3">GND</text>
<text x="116.3" y="157.1">PWR</text>
<text x="23" y="165.9">C1</text>
<text x="29.4" y="165.9">C2</text>
<text x="35.7" y="165.9">C4</text>
<text x="42.1" y="165.9">C7</text>
<text x="48.4" y="165.9">C8</text>
<text x="54.8" y="165.9">C9</text>
<text x="69.5" y="165.9">C11</text>
<text x="77.1" y="165.9">C12</text>
<text x="89.3" y="170">GND</text>
<text x="116.5" y="170">J1</text>
<text x="117" y="172.4">CN4 (SWD)</text>
<text x="24.7" y="175.3" transform="rotate(-90 24.7 175.3)">4.7uF</text>
<text x="31" y="175.5" transform="rotate(-90 31 175.5)">100nF</text>
<text x="37.4" y="175.5" transform="rotate(-90 37.4 175.5)">100nF</text>
<text x="43.7" y="175.5" transform="rotate(-90 43.7 175.5)">100nF</text>
<text x="50.1" y="175.5" transform="rotate(-90 50.1 175.5)">100nF</text>
<text x="56.4" y="175.5" transform="rotate(-90 56.4 175.5)">100nF</text>
<text x="71.7" y="174.5" transform="rotate(-90 71.7 174.5)">1uF</text>
<text x="79.3" y="175.5" transform="rotate(-90 79.3 175.5)">100nF</text>
<text x="19.8" y="185.7">GND</text>
<text x="66.8" y="185.7">GND</text>
<text x="116.5" y="185.3">J2</text>
<text x="116.9" y="187.6">CN3 (UART)</text>
</g>
<g font-size="1.4">
<text x="247.6" y="21.7">Sheet: Regulators</text>
<text x="247.6" y="38.2">File: Regulators.sch</text>
</g>
<g font-size="1.1" fill="#840000">
<text x="36.9" y="76.2">2</text>
<text x="39.1" y="74.8" transform="rotate(-90 39.1 74.8)">1</text>
<text x="41.3" y="76.2">4</text>
<text x="39.1" y="78.6" transform="rotate(-90 39.1 78.6)">3</text>
</g>
</svg>
